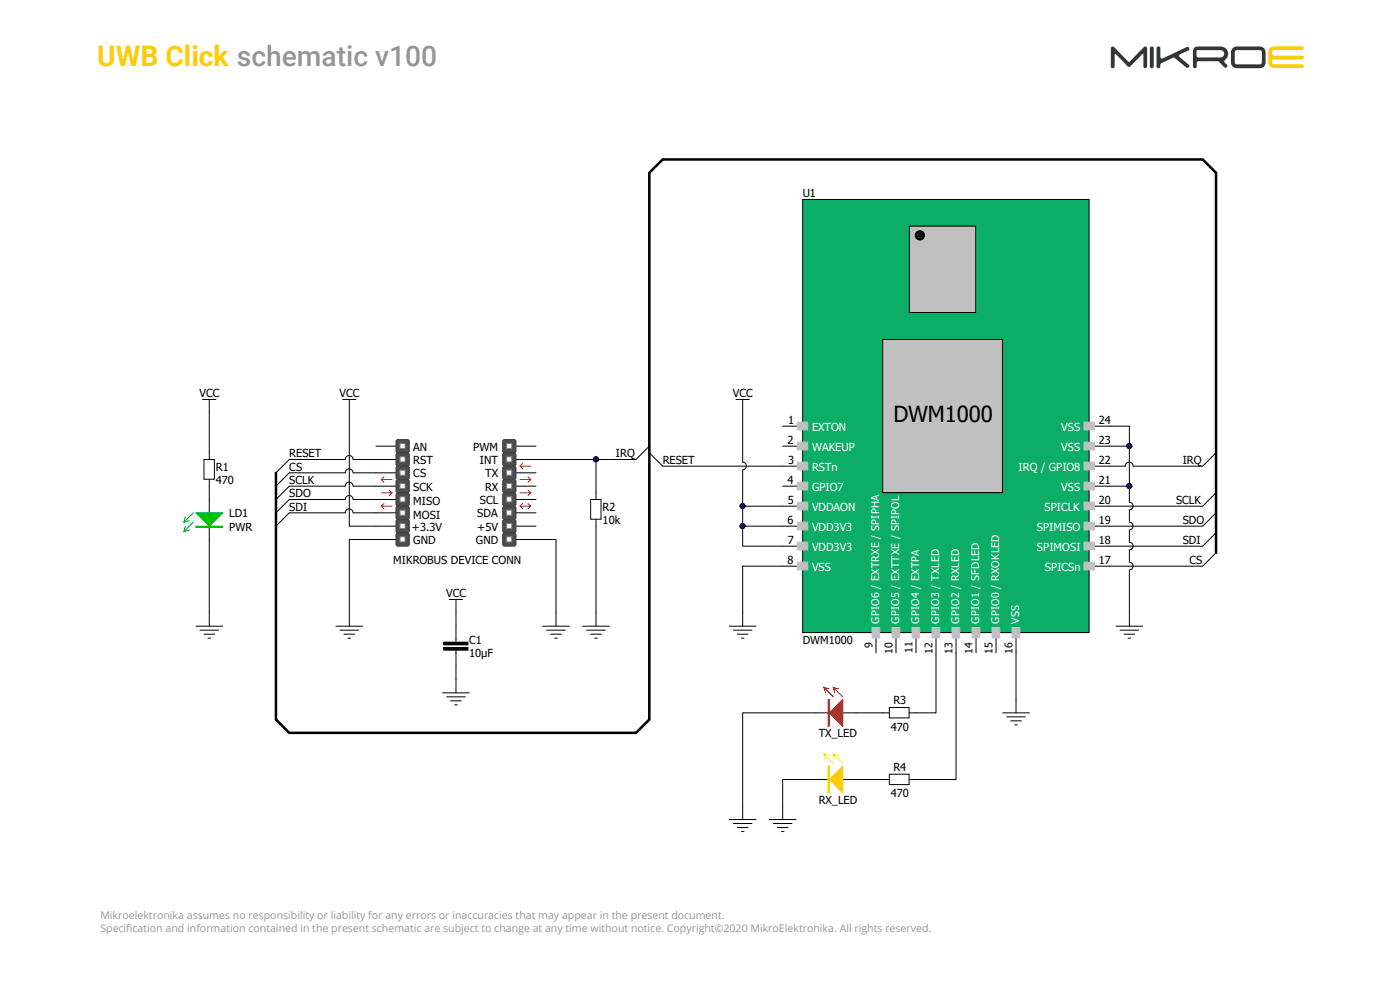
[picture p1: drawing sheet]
<svg xmlns="http://www.w3.org/2000/svg" width="420mm" height="297mm" viewBox="0 0 420 297" stroke-linecap="round" stroke-linejoin="round" font-family="sans-serif">
<path d="M381 14.4l1.3-.5h8.4a.54 .54 0 0 1 .5 .5 .54 .54 0 0 1-.5 .6h-8.6a.9 .9 0 0 0-.5 .8 .9 .9 0 0 0 .5 .8h8.6a.58 .58 0 0 1 .5 .6 .58 .58 0 0 1-.5 .6h-8.6a.8 .8 0 0 0-.5 .8 .8 .8 0 0 0 .7 .7h8.4a.55 .55 0 0 1 .5 .5 .55 .55 0 0 1-.5 .6h-8.4a1.74 1.74 0 0 1-1.8-1.8v-3.3z" fill-rule="evenodd" fill="#ffcb05"/>
<path d="M359 15.1l7.2-.1a1.09 1.09 0 0 1 1.1 1.1 1.09 1.09 0 0 1-1.1 1.1h-6.9l-.3-.5zM358.4 14.2l-.5 1.1v4.6a.58 .58 0 0 0 .6 .5 .58 .58 0 0 0 .5-.5l.1-1.2 .3-.3 6.3 .1a4 4 0 0 0 2.1 1.8l.4-.5-.4-.7a.72 .72 0 0 1-.5-.6 .72 .72 0 0 1 .5-.7 2.22 2.22 0 0 0 .5-2.5 2.22 2.22 0 0 0-2.1-1.4h-6.9zM347.1 14.1l-.1 5.8a.58 .58 0 0 0 .5 .5 .58 .58 0 0 0 .6-.5v-.7l.3-.2 3.7-1.7 3.8 2.9a.57 .57 0 0 0 .7-.1 .57 .57 0 0 0 0-.7l-2.7-2.3-.2-.4 .3-.4 2.5-1.2a.56 .56 0 0 0 .2-.7 .56 .56 0 0 0-.7-.3l-7.3 3.5-.6-.4v-3l-.5-.3zM345.1 14.1l-.1 5.8a.58 .58 0 0 0 .5 .5 .58 .58 0 0 0 .6-.5v-5.5l-.3-.4zM369.8 14.4l.9-.4 7.2-.1a1.74 1.74 0 0 1 1.8 1.8v3a1.74 1.74 0 0 1-1.8 1.7h-6.8a1.74 1.74 0 0 1-1.8-1.7v-3.4zM370.6 15.2l-.2 .5v3l.3 .5 7.2 .1 .6-.3 .1-3.3-.4-.6-7.1-.1zM333.4 14.1l-.1 .4v5.4a.58 .58 0 0 0 .5 .5 .58 .58 0 0 0 .6-.5v-3.5l.3-.2 3.6 3.7 .4 .2 4.2-3.9 .1 3.7a.55 .55 0 0 0 .6 .5 .55 .55 0 0 0 .5-.5v-5.4l-.3-.5-.6 .1-4.5 4.5-4.5-4.5-.4-.2z" fill-rule="evenodd" fill="#343537"/>
<g fill="none" stroke="#000" stroke-width=".3">
<path d="M60.8 119.7h4M62.8 119.7v4M102.8 119.7h4M104.8 119.7v4M61.2 137.7h3.1v5.9h-3.1zM62.8 135.7v2M62.8 143.7v2M62.8 149.7v4M62.8 157.7v4M58.8 187.7h8M60 188.9h5.6M61.2 190.1h3.2"/>
<path d="M62.4 191.3h.8M62.8 183.7v4M100.8 187.7h8M102 188.9h5.6M103.2 190.1h3.2M104.4 191.3h.8M104.8 183.7v4M162.8 187.7h8M164 188.9h5.6M165.2 190.1h3.2M166.4 191.3h.8M166.8 183.7v4"/>
</g>
<path d="M58.8 157.9h8" fill="none" stroke="#00bf00" stroke-width=".4"/>
<path d="M58.8 157.7h8v.4h-8z" fill="none" stroke="#00bf00" stroke-width=".3"/>
<path d="M58.8 153.7h8l-4 4z" fill="#00bf00"/>
<path d="M55.6 157.7l-.4 1.6M55.6 154.9l-.4 1.6M58 156.5l-2.8 2.8 1.6-.4M58 153.7l-2.8 2.8 1.6-.4M58.8 153.7h8l-4 4z" fill="none" stroke="#00bf00" stroke-width=".3"/>
<g fill="none" stroke="#000" stroke-width=".3">
<path d="M112.8 133.7h6M112.8 137.7h6M154.8 133.7h6M154.8 137.7h6M112.8 141.7h6M112.8 145.7h6M112.8 149.7h6M112.8 153.7h6M112.8 157.7h6M154.8 141.7h6M154.8 145.7h6M154.8 149.7h6"/>
<path d="M154.8 153.7h6M154.8 157.7h6M112.8 161.7h6M154.8 161.7h6"/>
</g>
<path d="M119.2 131.7h3.2l.4 .4v3.2l-.4 .4h-3.2l-.4-.4v-3.2z" fill-rule="evenodd" fill="#4d4d4f"/>
<path d="M118.8 132.1l.4-.4h3.2l.4 .4v3.2l-.4 .4h-3.2l-.4-.4z" fill="none" stroke="#443c3e" stroke-width=".3"/>
<path d="M119.2 135.7h3.2l.4 .4v3.2l-.4 .4h-3.2l-.4-.4v-3.2z" fill-rule="evenodd" fill="#4d4d4f"/>
<path d="M118.8 136.1l.4-.4h3.2l.4 .4v3.2l-.4 .4h-3.2l-.4-.4z" fill="none" stroke="#443c3e" stroke-width=".3"/>
<g fill="#fff" stroke="#808080" stroke-width=".3">
<path d="M120 132.9h1.5v1.5h-1.5z"/>
<path d="M120 136.9h1.5v1.5h-1.5z"/>
</g>
<path d="M119.2 139.7h3.2l.4 .4v3.2l-.4 .4h-3.2l-.4-.4v-3.2z" fill-rule="evenodd" fill="#4d4d4f"/>
<path d="M118.8 140.1l.4-.4h3.2l.4 .4v3.2l-.4 .4h-3.2l-.4-.4z" fill="none" stroke="#443c3e" stroke-width=".3"/>
<path d="M119.2 143.7h3.2l.4 .4v3.2l-.4 .4h-3.2l-.4-.4v-3.2z" fill-rule="evenodd" fill="#4d4d4f"/>
<path d="M118.8 144.1l.4-.4h3.2l.4 .4v3.2l-.4 .4h-3.2l-.4-.4z" fill="none" stroke="#443c3e" stroke-width=".3"/>
<g fill="#fff" stroke="#808080" stroke-width=".3">
<path d="M120 140.9h1.5v1.5h-1.5z"/>
<path d="M120 144.9h1.5v1.5h-1.5z"/>
</g>
<path d="M119.2 147.7h3.2l.4 .4v3.2l-.4 .4h-3.2l-.4-.4v-3.2z" fill-rule="evenodd" fill="#4d4d4f"/>
<path d="M118.8 148.1l.4-.4h3.2l.4 .4v3.2l-.4 .4h-3.2l-.4-.4z" fill="none" stroke="#443c3e" stroke-width=".3"/>
<path d="M118.8 152.1l.4-.4h3.2l.4 .4v3.2l-.4 .4h-3.2l-.4-.4z" fill-rule="evenodd" fill="#4d4d4f"/>
<path d="M118.8 152.1l.4-.4h3.2l.4 .4v3.2l-.4 .4h-3.2l-.4-.4z" fill="none" stroke="#443c3e" stroke-width=".3"/>
<g fill="#fff" stroke="#808080" stroke-width=".3">
<path d="M120 148.9h1.5v1.5h-1.5z"/>
<path d="M120 152.9h1.5v1.5h-1.5z"/>
</g>
<path d="M119.2 155.7h3.2l.4 .4v3.2l-.4 .4h-3.2l-.4-.4v-3.2z" fill-rule="evenodd" fill="#4d4d4f"/>
<path d="M118.8 156.1l.4-.4h3.2l.4 .4v3.2l-.4 .4h-3.2l-.4-.4z" fill="none" stroke="#443c3e" stroke-width=".3"/>
<path d="M119.2 159.7h3.2l.4 .4v3.2l-.4 .4h-3.2l-.4-.4v-3.2z" fill-rule="evenodd" fill="#4d4d4f"/>
<path d="M118.8 160.1l.4-.4h3.2l.4 .4v3.2l-.4 .4h-3.2l-.4-.4z" fill="none" stroke="#443c3e" stroke-width=".3"/>
<g fill="#fff" stroke="#808080" stroke-width=".3">
<path d="M120 156.9h1.5v1.5h-1.5z"/>
<path d="M120 160.9h1.5v1.5h-1.5z"/>
</g>
<path d="M150.8 132.1l.4-.4h3.2l.4 .4v3.2l-.4 .4h-3.2l-.4-.4z" fill-rule="evenodd" fill="#4d4d4f"/>
<path d="M150.8 132.1l.4-.4h3.2l.4 .4v3.2l-.4 .4h-3.2l-.4-.4z" fill="none" stroke="#443c3e" stroke-width=".3"/>
<path d="M150.8 136.1l.4-.4h3.2l.4 .4v3.2l-.4 .4h-3.2l-.4-.4z" fill-rule="evenodd" fill="#4d4d4f"/>
<path d="M150.8 136.1l.4-.4h3.2l.4 .4v3.2l-.4 .4h-3.2l-.4-.4z" fill="none" stroke="#443c3e" stroke-width=".3"/>
<g fill="#fff" stroke="#808080" stroke-width=".3">
<path d="M152 132.9h1.5v1.5h-1.5z"/>
<path d="M152 136.9h1.5v1.5h-1.5z"/>
</g>
<path d="M150.8 140.1l.4-.4h3.2l.4 .4v3.2l-.4 .4h-3.2l-.4-.4z" fill-rule="evenodd" fill="#4d4d4f"/>
<path d="M150.8 140.1l.4-.4h3.2l.4 .4v3.2l-.4 .4h-3.2l-.4-.4z" fill="none" stroke="#443c3e" stroke-width=".3"/>
<path d="M150.8 144.1l.4-.4h3.2l.4 .4v3.2l-.4 .4h-3.2l-.4-.4z" fill-rule="evenodd" fill="#4d4d4f"/>
<path d="M150.8 144.1l.4-.4h3.2l.4 .4v3.2l-.4 .4h-3.2l-.4-.4z" fill="none" stroke="#443c3e" stroke-width=".3"/>
<g fill="#fff" stroke="#808080" stroke-width=".3">
<path d="M152 140.9h1.5v1.5h-1.5z"/>
<path d="M152 144.9h1.5v1.5h-1.5z"/>
</g>
<path d="M150.8 148.1l.4-.4h3.2l.4 .4v3.2l-.4 .4h-3.2l-.4-.4z" fill-rule="evenodd" fill="#4d4d4f"/>
<path d="M150.8 148.1l.4-.4h3.2l.4 .4v3.2l-.4 .4h-3.2l-.4-.4z" fill="none" stroke="#443c3e" stroke-width=".3"/>
<path d="M150.8 152.1l.4-.4h3.2l.4 .4v3.2l-.4 .4h-3.2l-.4-.4z" fill-rule="evenodd" fill="#4d4d4f"/>
<path d="M150.8 152.1l.4-.4h3.2l.4 .4v3.2l-.4 .4h-3.2l-.4-.4z" fill="none" stroke="#443c3e" stroke-width=".3"/>
<g fill="#fff" stroke="#808080" stroke-width=".3">
<path d="M152 148.9h1.5v1.5h-1.5z"/>
<path d="M152 152.9h1.5v1.5h-1.5z"/>
</g>
<path d="M150.8 156.1l.4-.4h3.2l.4 .4v3.2l-.4 .4h-3.2l-.4-.4z" fill-rule="evenodd" fill="#4d4d4f"/>
<path d="M150.8 156.1l.4-.4h3.2l.4 .4v3.2l-.4 .4h-3.2l-.4-.4z" fill="none" stroke="#443c3e" stroke-width=".3"/>
<path d="M150.8 160.1l.4-.4h3.2l.4 .4v3.2l-.4 .4h-3.2l-.4-.4z" fill-rule="evenodd" fill="#4d4d4f"/>
<path d="M150.8 160.1l.4-.4h3.2l.4 .4v3.2l-.4 .4h-3.2l-.4-.4z" fill="none" stroke="#443c3e" stroke-width=".3"/>
<g fill="#fff" stroke="#808080" stroke-width=".3">
<path d="M152 156.9h1.5v1.5h-1.5z"/>
<path d="M152 160.9h1.5v1.5h-1.5z"/>
</g>
<g fill="none" stroke="#ee0e22" stroke-width=".3">
<path d="M156.8 138.9l-.8 .8M159.2 139.7h-3.2l.8 .8M114.4 147.7h3.2l-.8 .8M115.2 150.9l-.8 .8M115.2 142.9l-.8 .8M116.8 146.9l.8 .8M117.6 151.7h-3.2l.8 .8M117.6 143.7h-3.2l.8 .8M156 143.7h3.2l-.8 .8M156 147.7h3.2l-.8 .8M156 151.7h3.2l-.8 .8M156 151.7l.8 .8"/>
<path d="M156.8 150.9l-.8 .8M158.4 142.9l.8 .8M158.4 146.9l.8 .8M158.4 150.9l.8 .8"/>
</g>
<g fill="none" stroke="#000" stroke-width=".3">
<path d="M220.8 119.7h4M222.8 119.7v4M177.2 149.7h3.1v5.9h-3.1zM178.8 147.7v2M178.8 155.7v2M174.8 187.7h8M176 188.9h5.6M177.2 190.1h3.2M178.4 191.3h.8M178.8 183.7v4M218.8 187.7h8M220 188.9h5.6"/>
<path d="M221.2 190.1h3.2M222.4 191.3h.8M222.8 183.7v4M334.8 187.7h8M336 188.9h5.6M337.2 190.1h3.2M338.4 191.3h.8M338.8 183.7v4M244.8 213.6h4M252.8 213.6h4M300.8 213.6h8M302 214.8h5.6"/>
<path d="M303.2 216h3.2M304.4 217.2h.8M304.8 209.6v4"/>
</g>
<path d="M248.6 209.6v8" fill="none" stroke="#f00" stroke-width=".4"/>
<path d="M248.4 209.6h.4v8h-.4z" fill="none" stroke="#f00" stroke-width=".3"/>
<path d="M248.8 213.6l4-4v8z" fill="#f30"/>
<path d="M247.2 206l1.6 .4M247.6 207.6l-.4-1.6 2.8 2.8M248.8 213.6l4-4v8zM250 206l1.6 .4M250.4 207.6l-.4-1.6 2.8 2.8" fill="none" stroke="#f00" stroke-width=".3"/>
<path d="M244.8 233.6h4M252.8 233.6h4" fill="none" stroke="#000" stroke-width=".3"/>
<path d="M248.6 229.6v8" fill="none" stroke="#ff9c00" stroke-width=".4"/>
<path d="M248.4 229.6h.4v8h-.4z" fill="none" stroke="#ff0" stroke-width=".3"/>
<path d="M248.8 233.6l4-4v8z" fill="#ff0"/>
<path d="M247.2 226l1.6 .4M247.6 227.6l-.4-1.6 2.8 2.8M248.8 233.6l4-4v8zM250 226l1.6 .4M250.4 227.6l-.4-1.6 2.8 2.8" fill="none" stroke="#ff0" stroke-width=".3"/>
<g fill="none" stroke="#000" stroke-width=".3">
<path d="M86.8 137.7l-4 4M194.8 133.7l-4 4M194.8 135.7l4 4M364.8 135.7l-4 4M86.8 141.7l-4 4M86.8 145.7l-4 4M86.8 149.7l-4 4M86.8 153.7l-4 4M364.8 147.7l-4 4M364.8 153.7l-4 4M364.8 159.7l-4 4M134.8 179.7h4"/>
<path d="M136.8 179.7v4M364.8 165.7l-4 4M132.8 207.6h8M134 208.8h5.6M135.2 210h3.2M136.4 211.2h.8M136.8 203.7v3.9"/>
</g>
<path d="M240.8 59.8h85.9v129.8h-85.9z" fill="#0bad67" stroke="#000" stroke-width=".3"/>
<g fill="none" stroke="#000" stroke-width=".3">
<path d="M234.8 127.7h6M234.8 133.7h6M234.8 139.7h6M326.8 127.7h6M326.8 133.7h6M326.8 139.7h6M234.8 145.7h6M234.8 151.7h6M234.8 157.7h6M326.8 145.7h6M326.8 151.7h6M326.8 157.7h6"/>
<path d="M234.8 163.7h6M234.8 169.7h6M326.8 163.7h6M326.8 169.7h6M262.8 189.7v6M268.8 189.7v6M274.8 189.7v6M280.8 189.7v6M286.8 189.7v6M292.8 189.7v6M298.8 189.7v6M304.8 189.7v6"/>
</g>
<g fill="#c0c0c0" stroke="#c0c0c0" stroke-width=".3">
<path d="M239.2 126.5h3.1v2.3h-3.1z"/>
<path d="M239.2 132.5h3.1v2.3h-3.1z"/>
<path d="M239.2 138.5h3.1v2.3h-3.1z"/>
<path d="M239.2 144.5h3.1v2.3h-3.1z"/>
<path d="M239.2 150.5h3.1v2.3h-3.1z"/>
<path d="M239.2 156.5h3.1v2.3h-3.1z"/>
<path d="M239.2 162.5h3.1v2.3h-3.1z"/>
<path d="M239.2 168.5h3.1v2.3h-3.1z"/>
<path d="M261.6 188.1h2.3v3.1h-2.3z"/>
<path d="M267.6 188.1h2.3v3.1h-2.3z"/>
<path d="M273.6 188.1h2.3v3.1h-2.3z"/>
<path d="M279.6 188.1h2.3v3.1h-2.3z"/>
<path d="M285.6 188.1h2.3v3.1h-2.3z"/>
<path d="M291.6 188.1h2.3v3.1h-2.3z"/>
<path d="M297.6 188.1h2.3v3.1h-2.3z"/>
<path d="M303.6 188.1h2.3v3.1h-2.3z"/>
<path d="M325.2 168.5h3.1v2.3h-3.1z"/>
<path d="M325.2 162.5h3.1v2.3h-3.1z"/>
<path d="M325.2 156.5h3.1v2.3h-3.1z"/>
<path d="M325.2 150.5h3.1v2.3h-3.1z"/>
<path d="M325.2 144.5h3.1v2.3h-3.1z"/>
<path d="M325.2 138.5h3.1v2.3h-3.1z"/>
<path d="M325.2 132.5h3.1v2.3h-3.1z"/>
<path d="M325.2 126.5h3.1v2.3h-3.1z"/>
</g>
<g fill="#c0c0c0" stroke="#000" stroke-width=".3">
<path d="M264.8 101.7h35.9v45.9h-35.9z"/>
<path d="M272.8 67.8h19.9v25.9h-19.9z"/>
</g>
<g fill="none" stroke="#000" stroke-width=".76">
<circle cx="276" cy="70.5" r=".36"/>
<circle cx="276" cy="70.5" r="1.16"/>
</g>
<g fill="none" stroke="#000" stroke-width=".3">
<path d="M62.8 123.7v12M104.8 123.7v34h8M105.9 137.7a1.16 1.16 0 0 0-1.1-1.2 1.16 1.16 0 0 0-1.2 1.2h-16.8M106 137.7h6.8M198.8 139.7h36M62.8 145.7v4M105.9 153.7a1.16 1.16 0 0 0-1.1-1.2 1.16 1.16 0 0 0-1.2 1.2h-16.8M105.9 149.7a1.16 1.16 0 0 0-1.1-1.2 1.16 1.16 0 0 0-1.2 1.2h-16.8M105.9 145.7a1.16 1.16 0 0 0-1.1-1.2 1.16 1.16 0 0 0-1.2 1.2h-16.8M105.9 141.7a1.16 1.16 0 0 0-1.1-1.2 1.16 1.16 0 0 0-1.2 1.2h-16.8M106 153.7h6.8M106 149.7h6.8"/>
<path d="M106 145.7h6.8M106 141.7h6.8M222.8 157.7v6h12M332.8 157.7h28M332.8 151.7h28M62.8 161.7v22M112.8 161.7h-8v22M160.8 161.7h6v22M332.8 169.7h28M332.8 163.7h28M133.2 194.1h7.2v.8h-7.2zM133.2 192.5h7.2v.8h-7.2z"/>
<path d="M136.8 187.7v4.8M136.8 194.9v4.8M264.8 213.6h2M266.8 212h5.9v3.2h-5.9zM272.8 213.6h2M264.8 233.6h2M266.8 232h5.9v3.1h-5.9zM272.8 233.6h2M218.8 245.6h8M220 246.8h5.6M221.2 248h3.2M222.4 249.2h.8"/>
<path d="M222.8 241.6v4M230.8 245.6h8M232 246.8h5.6M233.2 248h3.2M234.4 249.2h.8M234.8 241.6v4"/>
</g>
<g fill="#000">
<path d="M133.2 194.1h7.2v.8h-7.2z" fill-rule="evenodd"/>
<path d="M133.2 192.5h7.2v.8h-7.2z" fill-rule="evenodd"/>
</g>
<circle cx="222.8" cy="157.7" r=".76" fill="#231f20" stroke="#000080" stroke-width=".3"/>
<path d="M332.8 145.7h6v4.8a1.16 1.16 0 0 1 1.1 1.2 1.16 1.16 0 0 1-1.1 1.1M338.8 152.9v3.6a1.16 1.16 0 0 1 1.1 1.2 1.16 1.16 0 0 1-1.1 1.1M338.8 158.9v3.6M234.8 169.7h-12v14M338.8 164.9v3.6a1.16 1.16 0 0 1 1.1 1.1 1.16 1.16 0 0 1-1.1 1.2M338.8 170.9v12.8M338.8 162.5a1.16 1.16 0 0 1 1.1 1.1 1.16 1.16 0 0 1-1.1 1.2" fill="none" stroke="#000" stroke-width=".3"/>
<circle cx="338.8" cy="145.7" r=".76" fill="#231f20" stroke="#000080" stroke-width=".3"/>
<path d="M332.8 133.7h6v12" fill="none" stroke="#000" stroke-width=".3"/>
<g fill="#231f20" stroke="#000080" stroke-width=".3">
<circle cx="338.8" cy="133.7" r=".76"/>
<circle cx="338.8" cy="145.7" r=".76"/>
</g>
<path d="M332.8 127.7h6v6" fill="none" stroke="#000" stroke-width=".3"/>
<circle cx="338.8" cy="133.7" r=".76" fill="#231f20" stroke="#000080" stroke-width=".3"/>
<path d="M160.8 137.7h30" fill="none" stroke="#000" stroke-width=".3"/>
<circle cx="178.8" cy="137.7" r=".76" fill="#231f20" stroke="#000080" stroke-width=".3"/>
<path d="M178.8 137.7v10" fill="none" stroke="#000" stroke-width=".3"/>
<circle cx="178.8" cy="137.7" r=".76" fill="#231f20" stroke="#000080" stroke-width=".3"/>
<path d="M222.8 123.7v14.8a1.16 1.16 0 0 1 1.1 1.2 1.16 1.16 0 0 1-1.1 1.1M339.9 139.7a1.16 1.16 0 0 0-1.1-1.2 1.16 1.16 0 0 0-1.2 1.2h-4.8M340 139.7h20.8M178.8 157.7v26M222.8 140.9v16.8h12" fill="none" stroke="#000" stroke-width=".3"/>
<g fill="#231f20" stroke="#000080" stroke-width=".3">
<circle cx="222.8" cy="157.7" r=".76"/>
<circle cx="222.8" cy="151.7" r=".76"/>
</g>
<path d="M222.8 151.7h12" fill="none" stroke="#000" stroke-width=".3"/>
<circle cx="222.8" cy="151.7" r=".76" fill="#231f20" stroke="#000080" stroke-width=".3"/>
<path d="M136.8 183.7v4M136.8 199.7v4M280.8 195.7v17.9h-6M286.8 195.7v37.9h-12M304.8 195.7v13.9M244.8 213.6h-22v28M256.8 213.6h8M244.8 233.6h-10v8M256.8 233.6h8" fill="none" stroke="#000" stroke-width=".3"/>
<path d="M82.8 141.7v73.9l4 4h104l4-4v-163.8l4-4h162l4 4v113.9" fill="none" stroke="#000" stroke-width=".76"/>
<text font-size="8.5" fill="#ffcb05" x="29.1" y="19.9">UWB Click schematic v100</text>
<text font-size="6.6" x="268" y="126.4">DWM1000</text>
<g font-size="3.3">
<text x="240.8" y="59.1">U1</text>
<text x="59.8" y="119">VCC</text>
<text x="101.8" y="119">VCC</text>
<text x="219.8" y="119">VCC</text>
<text x="236.5" y="127">1</text>
<text x="329.6" y="127">24</text>
<text x="86.8" y="137">RESET</text>
<text x="124" y="135">AN</text>
<text x="142" y="135">PWM</text>
<text x="184.8" y="137">IRQ</text>
<text x="236.3" y="133">2</text>
<text x="329.6" y="133">23</text>
<text x="64.8" y="141">R1</text>
<text x="86.8" y="141">CS</text>
<text x="124" y="139">RST</text>
<text x="124" y="143">CS</text>
<text x="144" y="139">INT</text>
<text x="145.6" y="143">TX</text>
<text x="198.8" y="139">RESET</text>
<text x="236.4" y="139">3</text>
<text x="329.6" y="139">22</text>
<text x="354.8" y="139">IRQ</text>
<text x="64.8" y="145">470</text>
<text x="86.8" y="145">SCLK</text>
<text x="86.8" y="149">SDO</text>
<text x="124" y="147">SCK</text>
<text x="145.5" y="147">RX</text>
<text x="236.3" y="145">4</text>
<text x="329.6" y="145">21</text>
<text x="68.8" y="155">LD1</text>
<text x="86.8" y="153">SDI</text>
<text x="124" y="155.4">MOSI</text>
<text x="124" y="151.4">MISO</text>
<text x="143.2" y="155">SDA</text>
<text x="144" y="151">SCL</text>
<text x="180.8" y="153">R2</text>
<text x="236.3" y="151">5</text>
<text x="329.6" y="151">20</text>
<text x="352.8" y="151">SCLK</text>
<text x="68.8" y="159">PWR</text>
<text x="123.6" y="159">+3.3V</text>
<text x="143.2" y="159">+5V</text>
<text x="180.8" y="157">10k</text>
<text x="236.3" y="157">6</text>
<text x="329.6" y="157">19</text>
<text x="354.8" y="157">SDO</text>
<text x="124" y="163">GND</text>
<text x="142.8" y="163">GND</text>
<text x="236.3" y="163">7</text>
<text x="329.6" y="163">18</text>
<text x="354.8" y="163">SDI</text>
<text x="118" y="169">MIKROBUS DEVICE CONN</text>
<text x="236.3" y="169">8</text>
<text x="329.6" y="169">17</text>
<text x="356.8" y="169">CS</text>
<text x="133.8" y="179">VCC</text>
<text x="140.8" y="193">C1</text>
<text x="140.8" y="197">10µF</text>
<text x="240.8" y="193">DWM1000</text>
<text x="268" y="211">R3</text>
<text x="245.6" y="221">TX_LED</text>
<text x="267.2" y="219">470</text>
<text x="268" y="230.9">R4</text>
<text x="267.2" y="238.9">470</text>
<text x="245.6" y="240.9">RX_LED</text>
</g>
<g font-size="3.3" fill="#fff">
<text x="243.6" y="129">EXTON</text>
<text x="318.4" y="129">VSS</text>
<text x="243.6" y="135">WAKEUP</text>
<text x="318.4" y="135">VSS</text>
<text x="243.6" y="141">RSTn</text>
<text x="305.6" y="141">IRQ / GPIO8</text>
<text x="243.6" y="147">GPIO7</text>
<text x="318.4" y="147">VSS</text>
<text x="243.6" y="153">VDDAON</text>
<text x="313.3" y="153">SPICLK</text>
<text x="243.6" y="159">VDD3V3</text>
<text x="311" y="159">SPIMISO</text>
<text x="243.6" y="165">VDD3V3</text>
<text x="311.1" y="165">SPIMOSI</text>
<text x="243.6" y="171">VSS</text>
<text x="313.5" y="171">SPICSn</text>
</g>
<g font-size="3.2" fill="#fff">
<text x="263.8" y="186.9" transform="rotate(-90 263.8 186.9)">GPIO6 / EXTRXE / SPIPHA</text>
<text x="269.8" y="186.9" transform="rotate(-90 269.8 186.9)">GPIO5 / EXTTXE / SPIPOL</text>
<text x="275.8" y="186.9" transform="rotate(-90 275.8 186.9)">GPIO4 / EXTPA</text>
<text x="281.8" y="186.9" transform="rotate(-90 281.8 186.9)">GPIO3 / TXLED</text>
<text x="287.8" y="186.9" transform="rotate(-90 287.8 186.9)">GPIO2 / RXLED</text>
<text x="293.8" y="186.9" transform="rotate(-90 293.8 186.9)">GPIO1 / SFDLED</text>
<text x="299.8" y="186.9" transform="rotate(-90 299.8 186.9)">GPIO0 / RXOKLED</text>
<text x="305.8" y="186.9" transform="rotate(-90 305.8 186.9)">VSS</text>
</g>
<g font-size="3.2">
<text x="261.8" y="194.2" transform="rotate(-90 261.8 194.2)">9</text>
<text x="267.8" y="195.9" transform="rotate(-90 267.8 195.9)">10</text>
<text x="273.8" y="195.8" transform="rotate(-90 273.8 195.8)">11</text>
<text x="279.8" y="196" transform="rotate(-90 279.8 196)">12</text>
<text x="285.8" y="195.9" transform="rotate(-90 285.8 195.9)">13</text>
<text x="291.8" y="196" transform="rotate(-90 291.8 196)">14</text>
<text x="297.8" y="195.9" transform="rotate(-90 297.8 195.9)">15</text>
<text x="303.8" y="196" transform="rotate(-90 303.8 196)">16</text>
</g>
<g font-size="3.2" fill="#939598">
<text x="30.1" y="275.6">Mikroelektronika assumes no responsibility or liability for any errors or inaccuracies that may appear in the present document.</text>
<text x="30.1" y="279.4">Specif</text>
<text x="37.9" y="279.4">ication and information contained in the present schematic are subject to change at any time without notice. Copyright©2020 MikroElektronika. All rights reserved.</text>
</g>
</svg>
